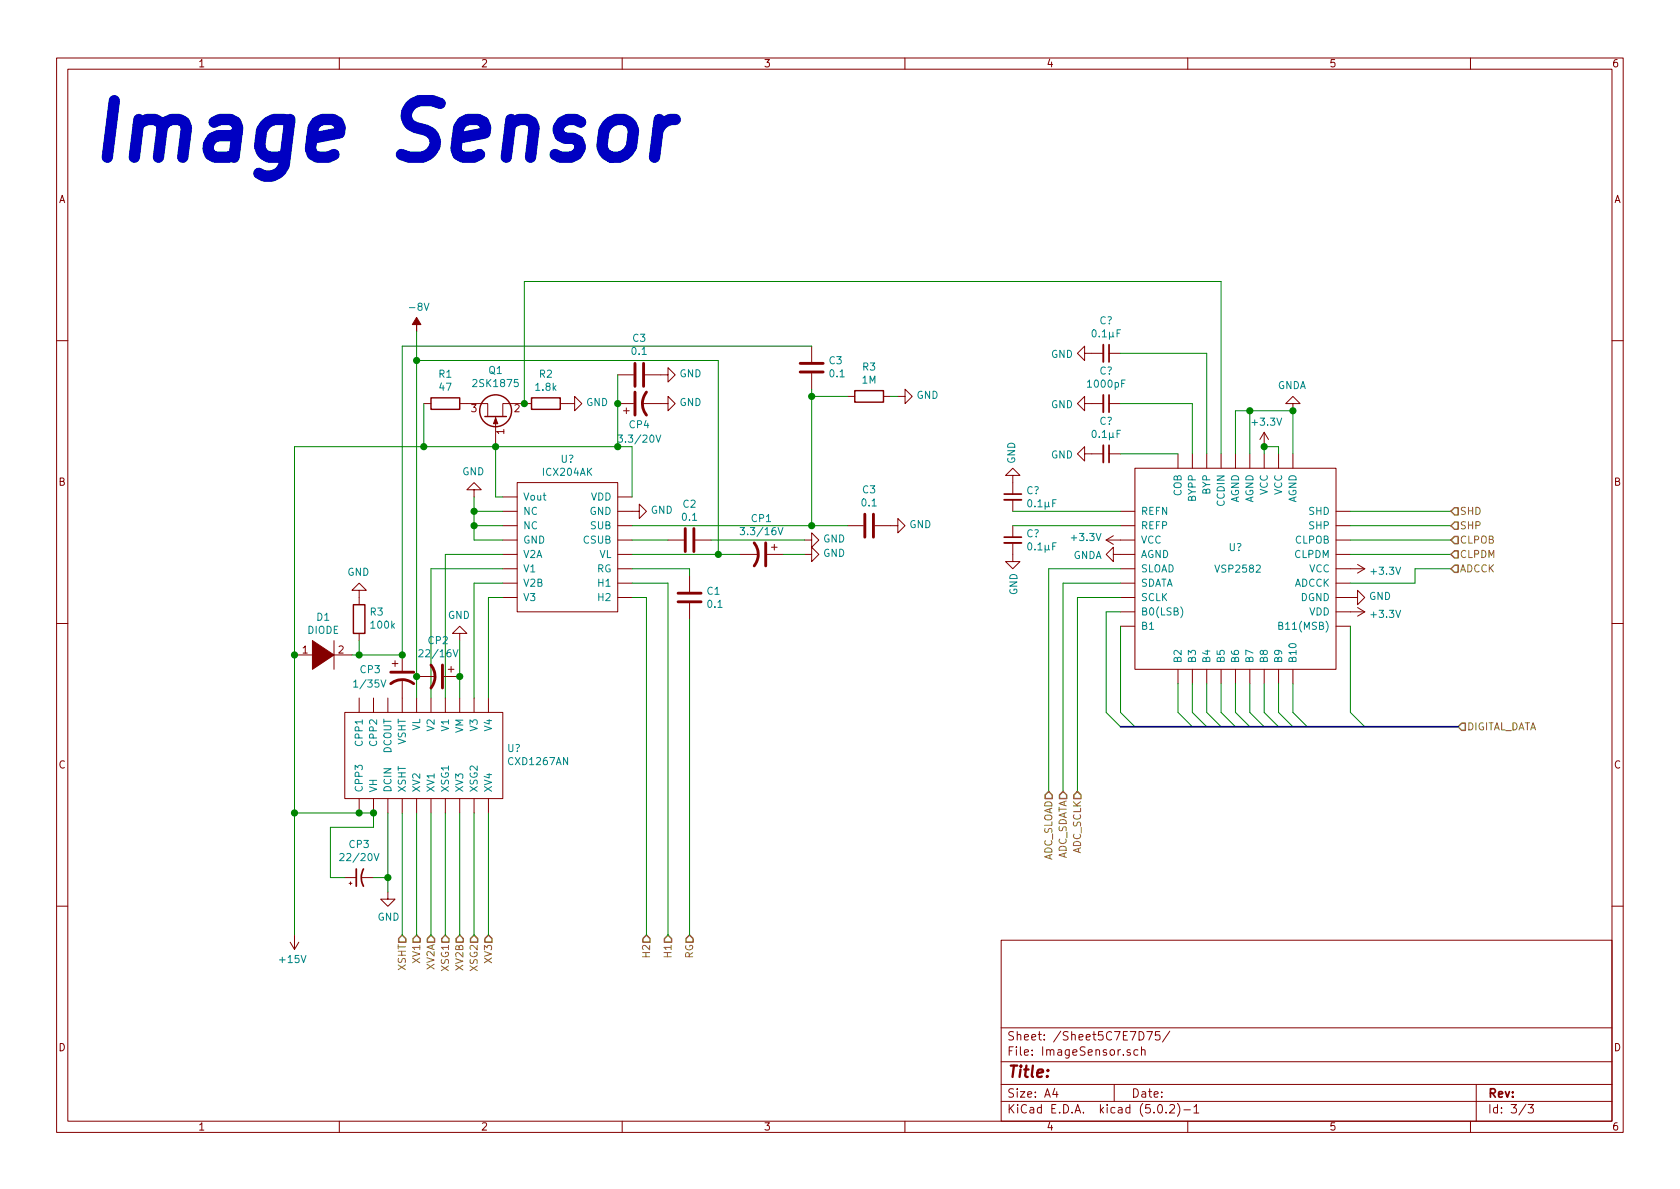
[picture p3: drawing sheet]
<svg xmlns="http://www.w3.org/2000/svg" width="297mm" height="210mm" viewBox="0 0 297 210" stroke-linecap="round" stroke-linejoin="round" font-family="sans-serif">
<g fill="none" stroke="#840000" stroke-width=".18">
<path d="M10 10.3h277v189.9h-277zM12 12.2h273v186.1h-273zM60 10.3v1.9M110 10.3v1.9M160 10.3v1.9M210 10.3v1.9M260 10.3v1.9M10 60.2h2M74.9 71.4h1.3M81.3 71.4h4.9v2.3M87.6 73.7v5.3M94 71.4h-5.1v2.3"/>
<path d="M99.1 71.4h2.5v-1.3l1.3 1.3-1.3 1.2v-1.2M109.2 71.4h2.8M109.2 66.3h2.8M110.2 72.6h1.1M110.7 72.1v1M113.5 71.4h4.6v-1.3l1.3 1.3-1.3 1.2v-1.2M114 66.3h4.1v-1.3l1.3 1.3-1.3 1.3v-1.3M143.5 61.2v2.8M143.5 66v2.8M149.9 70.1h1.2M156.2 70.1h1.3M158.7 70.1h1.3v-1.3l1.3 1.3-1.3 1.3v-1.3"/>
<path d="M191.8 71.4v-1.3l-1.3 1.3 1.3 1.2v-1.2h3.3M191.8 62.5v-1.3l-1.3 1.3 1.3 1.2v-1.2h3.3M196.1 71.4h2M196.1 62.5h2M223.5 76.4v2.6M223.5 76.4l-.7 1.3M223.5 76.4l.8 1.3M228.6 71.4h1.3l-1.3-1.3-1.3 1.3h1.3v1.2M285 60.2h2M83.8 86.6h1.3l-1.3-1.3-1.3 1.3h1.3v1.3M88.9 95.5h2.5M88.9 90.4h2.5"/>
<path d="M88.9 93h2.5M88.9 98h2.5M88.9 87.9h2.5M91.4 85.3h17.8v22.9h-17.8zM109.2 90.4h3.8v-1.3l1.3 1.3-1.3 1.3v-1.3M109.2 95.5h2.6M109.2 93h2.6M109.2 98h2.6M109.2 87.9h2.6M118.1 95.5h2.8M122.9 95.5h2.8M130.8 98h3.3"/>
<path d="M135.6 98h2.8M136.4 96.8h1M136.9 96.3v1M142.2 98h1.3v-1.2l1.3 1.2-1.3 1.3v-1.3M142.2 95.5h1.3v-1.3l1.3 1.3-1.3 1.3v-1.3M149.9 93h2.8M154.7 93h4v-1.3l1.3 1.3-1.3 1.2v-1.2M179.1 96v3.3h1.2l-1.2 1.3-1.3-1.3h1.3M179.1 84.1h1.2l-1.2-1.3-1.3 1.3h1.3v3.3M179.1 88.4v2M179.1 93v2M191.8 80.3v-1.3l-1.3 1.3 1.3 1.2v-1.2h3.3"/>
<path d="M195.6 95.5h5.1M195.6 95.5l1.2 .8M196.1 80.3h2M196.8 98v-1.2l-1.2 1.2 1.2 1.3v-1.3h3.9M196.8 94.7l-1.2 .8M198.1 90.4h2.6M198.1 93h2.6M200.7 82.8h35.5v35.6h-35.5zM208.3 80.3v2.5M210.8 80.3v2.5M213.4 80.3v2.5M215.9 80.3v2.5"/>
<path d="M218.4 80.3v2.5M221 80.3v2.5M223.5 80.3v2.5M226.1 80.3v2.5M228.6 80.3v2.5M236.2 95.5h2.6M236.2 90.4h2.6M236.2 93h2.6M236.2 98h2.6M240 99.8l1.3 .8M10 110.3h2M52.1 115.8h3.8"/>
<path d="M58.4 115.8h3.8M59.1 113.3v5.1M63.5 104.4h1.3l-1.3-1.3-1.3 1.3h1.3v2.5M63.5 112v1.3M69.3 117.3h1.1M69.8 116.8v1.1M71.1 115.8v2.8M73.7 119.6h3.3M78.5 119.6h2.8M79.2 118.4h1.1M79.8 117.9v1M81.3 112h1.2l-1.2-1.3-1.3 1.3h1.3v1.3"/>
<path d="M88.9 103.1h2.5M88.9 105.7h2.5M88.9 100.6h2.5M109.2 103.1h2.6M109.2 105.7h2.6M109.2 100.6h2.6M121.9 101.8v2.8M121.9 106.7v2.8M198.1 103.1h2.6M198.1 105.7h2.6M198.1 100.6h2.6M198.1 108.2h2.6"/>
<path d="M198.1 110.7h2.6M208.3 118.4v2.5M210.8 118.4v2.5M213.4 118.4v2.5M215.9 118.4v2.5M218.4 118.4v2.5M221 118.4v2.5M223.5 118.4v2.5M226.1 118.4v2.5M228.6 118.4v2.5M236.2 105.7h3.8v-1.3l1.3 1.3-1.3 1.2v-1.2M236.2 103.1h2.6"/>
<path d="M236.2 100.6h5.1M236.2 108.2h5.1M236.2 110.7h2.6M240 107.4l1.3 .8M241.3 108.2l-1.3 .8M241.3 100.6l-1.3 .7M285 110.3h2M61 126h27.9v15.2h-27.9zM63.5 123.4v2.6M66 123.4v2.6M68.6 123.4v2.6M71.1 120.1v5.9"/>
<path d="M73.7 123.4v2.6M76.2 123.4v2.6M78.7 123.4v2.6M81.3 123.4v2.6M83.8 123.4v2.6M86.4 123.4v2.6M61 155.2h2M61.7 156.2h.5M62 156v.5M63.5 141.2v2.6M64 155.2h2M66 141.2v2.6"/>
<path d="M68.6 157.7v1.3h1.2l-1.2 1.3-1.3-1.3h1.3M68.6 141.2v2.6M71.1 141.2v2.6M73.7 141.2v2.6M76.2 141.2v2.6M78.7 141.2v2.6M81.3 141.2v2.6M83.8 141.2v2.6M86.4 141.2v2.6M10 160.2h2M51.3 166.6l.8 1.3M52.1 165.3v2.6"/>
<path d="M52.8 166.6l-.7 1.3M177 166.3h108v32h-108zM285 160.2h2M60 198.3v1.9M110 198.3v1.9M160 198.3v1.9M177 194.8h108M177 191.8h108M177 187.8h108M177 181.8h108M186.5 192.5l-.4 1h1M186.8 193v1"/>
<path d="M197 191.8v3M199.8 185.7l-.3-.1-.2 .2v.2l.5 .2v.3h-.5M201.2 185.7l-.4-.1-.3 .3 .1 .6h.6M201.4 182.4a.76 .76 0 0 1 .9 .8 .76 .76 0 0 1-.9 .7zM201.8 185.7l.3-.1 .3 .1 .1 .9M201.8 185.1v1.5M202.8 182.4h1l-.7 1.5M204.8 195.5l.4-.2a.94 .94 0 0 1 0 1.5 .79 .79 0 0 1-.4-1.3zM205.1 182.4h-.8v.7l.2-.1 .5 .1 .1 .2v.5l-.3 .1-.5-.1M206.2 196.7v.1M206.8 195.5l.2-.2h.4l.2 .2 .1 .3-.1 .2-.8 .8h.9M206.8 182.3l-1.3 2"/>
<path d="M208.2 195.1a1.71 1.71 0 0 1 0 2.3M209.3 196.3h1.2M210 198.3v1.9M211.1 195.8l.4-.5v1.5M211.1 196.8h.9M260 198.3v1.9M261 191.8v6.5M269.8 195.2l-1.2 2M270.2 195.3h.9l-.5 .6 .4 .1v.7l-.2 .1-.6-.1"/>
</g>
<path d="M116.6 21.1l-.9 6.7M119.4 21.1a3 3 0 0 0-3.1 1.9" fill="none" stroke="#0000c2" stroke-width="2"/>
<g fill="none" stroke="#848400" stroke-width=".25">
<path d="M257.2 99.9h.6v1.3h-.6l-.7-.6zM257.2 97.4h.6v1.3h-.6l-.7-.7zM257.2 94.9h.6v1.2h-.6l-.7-.6zM257.2 92.3h.6v1.3h-.6l-.7-.6zM257.2 89.8h.6v1.3h-.6l-.7-.7zM185.4 139.9l.7 .7v.6h-1.3v-.6zM188 139.9l.6 .7v.6h-1.3v-.6zM190.5 139.9l.6 .7v.6h-1.2v-.6zM257.8 128.5l.6-.6h.7v1.3h-.7zM71.1 165.3l.7 .7v.6h-1.3v-.6zM73.7 165.3l.6 .7v.6h-1.3v-.6zM75.6 166l.6-.7 .6 .7v.6h-1.2z"/>
<path d="M78.7 165.3l.7 .7v.6h-1.3v-.6zM81.3 165.3l.6 .7v.6h-1.3v-.6zM83.8 165.3l.7 .7v.6h-1.3v-.6zM85.7 166l.7-.7 .6 .7v.6h-1.3zM114.3 165.3l.6 .7v.6h-1.2v-.6zM118.1 165.3l.6 .7v.6h-1.2v-.6zM121.9 165.3l.7 .7v.6h-1.3v-.6z"/>
</g>
<g fill="none" stroke="#008400" stroke-width=".18">
<path d="M73.7 58.7v64.7M73.7 63.7h53.3v34.3M74.9 71.4v7.6M87.6 79v8.9h1.3M92.7 71.4v-21.6h123.2v30.5M109.2 66.3v12.7M143.5 61.2h-72.4v54.6h-8.9M143.5 70.1h6.4M143.5 68.8v24.2M157.5 70.1h1.2M198.1 71.4h12.7v8.9M198.1 62.5h15.3v17.8"/>
<path d="M221 72.6v7.7M83.8 87.9v7.6h5.1M83.8 93h5.1M83.8 90.4h5.1M88.9 98h-10.2v25.4M111.8 98h19M111.8 95.5h6.3M111.8 93h38.1M111.8 87.9v-8.9h-59.7v86.3M125.7 95.5h16.5M138.4 98h3.8M179.1 93h19"/>
<path d="M179.1 90.4h19M198.1 80.3h10.2M218.4 80.3v-7.7h10.2v7.7M223.5 80.3v-1.3h2.6v1.3M238.8 98h17.7M238.8 95.5h17.7M238.8 93h17.7M238.8 90.4h17.7M63.5 113.3v2.5M81.3 113.3v10.1M88.9 105.7h-2.5v17.7M88.9 103.1h-5.1v20.3"/>
<path d="M88.9 100.6h-12.7v22.8M111.8 105.7h2.5v59.6M111.8 103.1h6.3v62.2M111.8 100.6h10.1v1.2M121.9 109.5v55.8M198.1 105.7h-7.6v34.2M198.1 103.1h-10.1v36.8M198.1 100.6h-12.7v39.3M198.1 110.7v15.3l2.6 2.5M198.1 108.2h-2.5v17.8l2.5 2.5M238.8 110.7v15.3l2.5 2.5M256.5 100.6h-6.3v2.5h-11.4"/>
<path d="M208.3 120.9v5.1l2.5 2.5M210.8 120.9v5.1l2.6 2.5M213.4 120.9v5.1l2.5 2.5M215.9 120.9v5.1l2.5 2.5M218.4 120.9v5.1l2.6 2.5M221 120.9v5.1l2.5 2.5M223.5 120.9v5.1l2.6 2.5M226.1 120.9v5.1l2.5 2.5M228.6 120.9v5.1l2.5 2.5M52.1 143.8h13.9v2.5h-7.6v8.9h2.6M66 155.2h2.6M68.6 143.8v13.9"/>
<path d="M71.1 143.8v21.5M73.7 143.8v21.5M76.2 143.8v21.5M78.7 143.8v21.5M81.3 143.8v21.5M83.8 143.8v21.5M86.4 143.8v21.5"/>
</g>
<g fill="none" stroke="#840000" stroke-width=".51">
<path d="M112.3 64.3v4M112.3 69.3v4.1M113.8 64.3v4M114.3 69.3a3.3 3.3 0 0 0 0 4.1M141.5 64.3h4M141.5 65.8h4M121.2 93.5v4M122.7 93.5v4M133.3 96a3.3 3.3 0 0 1 0 4.1M135.4 96v4.1M152.9 90.9v4.1M154.4 90.9v4.1"/>
<path d="M69.1 118.9h4.1M76.2 117.6a3.3 3.3 0 0 1 0 4.1M78.2 117.6v4.1M119.9 106.4h4.1M119.9 104.9h4.1M69.1 120.9a3.3 3.3 0 0 1 4.1 0"/>
</g>
<g fill="none" stroke="#008484" stroke-width=".18">
<path d="M193.2 58.4l.2-.1a.69 .69 0 0 1 .4 .6 .69 .69 0 0 1-.4 .7l-.3-.2v-.3zM198.1 58.3h-.6v1.3M109.3 76.9h.8l-.5 .5 .4 .1 .1 .5-.3 .2-.5-.1M116 76.9l.4 1.3 .4-1.3M193.2 76.2l.2-.1a.69 .69 0 0 1 .4 .6 .69 .69 0 0 1-.4 .7l-.3-.3v-.2zM198.1 76.1h-.6v1.3M130.9 93.3h.7l-.4 .5 .4 .1v.4l-.2 .3-.5-.2M137.6 93.3l.4 1.3 .4-1.3M181.8 88.5l.2-.1a.69 .69 0 0 1 .4 .6 .69 .69 0 0 1-.4 .6l-.2-.2-.1-.3zM181.9 96.1l.1-.1a.69 .69 0 0 1 .4 .6 .69 .69 0 0 1-.4 .7 .83 .83 0 0 1-.1-1.2zM186.7 96h-.6v1.3M186.7 88.4h-.6v1.2"/>
<path d="M74.1 115l.4-.1 .3 .3-.8 .9h.8M80.1 114.9l.4 1.2 .5-1.2M208.8 107.3a1.47 1.47 0 0 1 0 1.9M226.1 110.6h.5l.2-.2-.1-.2-.6-.2v1.3h.5l.2-.1v-.3l-.3-.3M62.5 120.6l.4-.4v1.3M62.5 121.5h.8M67.4 120.2l.4 1.3 .4-1.3M60.1 151l.5-.1 .2 .4-.8 .9h.8M66.1 150.9l.5 1.3 .4-1.3"/>
</g>
<g fill="#840000" stroke="#840000" stroke-width=".18">
<path d="M73.7 56.1l.7 1.3h-.7v1.3v-1.3h-.8z"/>
<path d="M87.6 73.9l.4 1h-.8z"/>
<path d="M55.2 113.3l3.9 2.5-3.9 2.6z"/>
</g>
<g fill="none" stroke="#840000" stroke-width=".25">
<path d="M76.2 70.4h5.1v2h-5.1zM85.7 73.7h3.8M94 70.4h5.1v2h-5.1zM151.1 69.1h5.1v2h-5.1zM62.5 106.9h2v5.1h-2z"/>
<circle cx="87.6" cy="72.6" r="2.82"/>
</g>
<g fill="#008400" stroke="#008400" stroke-width=".25">
<circle cx="81.3" cy="119.6" r=".51"/>
<circle cx="73.7" cy="119.6" r=".51"/>
<circle cx="73.7" cy="63.7" r=".51"/>
<circle cx="92.7" cy="71.4" r=".51"/>
<circle cx="63.5" cy="115.8" r=".51"/>
<circle cx="74.9" cy="79" r=".51"/>
<circle cx="71.1" cy="115.8" r=".51"/>
<circle cx="109.2" cy="79" r=".51"/>
<circle cx="109.2" cy="71.4" r=".51"/>
<circle cx="127" cy="98" r=".51"/>
<circle cx="143.5" cy="70.1" r=".51"/>
<circle cx="143.5" cy="93" r=".51"/>
<circle cx="52.1" cy="115.8" r=".51"/>
<circle cx="68.6" cy="155.2" r=".51"/>
<circle cx="52.1" cy="143.8" r=".51"/>
<circle cx="63.5" cy="143.8" r=".51"/>
<circle cx="66" cy="143.8" r=".51"/>
<circle cx="83.8" cy="93" r=".51"/>
<circle cx="83.8" cy="90.4" r=".51"/>
<circle cx="87.6" cy="79" r=".51"/>
<circle cx="223.5" cy="79" r=".51"/>
<circle cx="228.6" cy="72.6" r=".51"/>
<circle cx="221" cy="72.6" r=".51"/>
</g>
<path d="M196.1 61v3M196.1 69.8v3.1M196.1 78.7v3.1M177.5 95h3.1M177.5 87.4h3.1M63 153.7v3M64.3 153.7a3.2 3.2 0 0 0 0 3" fill="none" stroke="#840000" stroke-width=".3"/>
<path d="M195.1 61v3M195.1 69.8v3.1M195.1 78.7v3.1M177.5 96h3.1M177.5 88.4h3.1" fill="none" stroke="#840000" stroke-width=".33"/>
<path d="M198.1 128.5h59.7" fill="none" stroke="#000084" stroke-width=".3"/>
<text font-size="13.9" fill="#0000c2" x="15.2" y="28.3">Image Sensor</text>
<text font-size="2.8" fill="#840000" x="178" y="190.5">Title:</text>
<g font-size="2.1" fill="#840000">
<text x="178" y="184">Sheet: /Sheet5C7E7D75/</text>
<text x="178" y="186.7">File: ImageSensor.sch</text>
<text x="178" y="196.9">KiCad E.D.A. kicad (5.0.2)-1</text>
<text x="178" y="194.1">Size: A4</text>
<text x="200" y="194.1">Date:</text>
<text x="263" y="194.1">Rev:</text>
<text x="263" y="196.9">Id: 3/3</text>
</g>
<g font-size="1.8" fill="#840000">
<text x="35" y="11.9">1</text>
<text x="85" y="11.9">2</text>
<text x="135" y="11.9">3</text>
<text x="185" y="11.9">4</text>
<text x="235" y="11.9">5</text>
<text x="285" y="11.9">6</text>
<text x="10.4" y="35.9">A</text>
<text x="285.4" y="35.9">A</text>
<text x="83.3" y="72.9">3</text>
<text x="89.2" y="76.8" transform="rotate(-90 89.2 76.8)">1</text>
<text x="91" y="72.9">2</text>
<text x="10.4" y="85.9">B</text>
<text x="285.4" y="85.9">B</text>
<text x="53.5" y="115.6">1</text>
<text x="59.8" y="115.6">2</text>
<text x="10.4" y="135.9">C</text>
<text x="285.4" y="135.9">C</text>
<text x="10.4" y="185.9">D</text>
<text x="285.4" y="185.9">D</text>
<text x="35" y="199.9">1</text>
<text x="85" y="199.9">2</text>
<text x="135" y="199.9">3</text>
<text x="185" y="199.9">4</text>
<text x="235" y="199.9">5</text>
<text x="285" y="199.9">6</text>
</g>
<g font-size="1.8" fill="#008484">
<text x="72.7" y="55">-8V</text>
<text x="193.8" y="59.7">0.1F</text>
<text x="194.4" y="57.3">C?</text>
<text x="111.8" y="62.8">0.1</text>
<text x="111.9" y="60.4">C3</text>
<text x="146.6" y="64.4">C3</text>
<text x="152.6" y="65.5">R3</text>
<text x="185.8" y="63.3">GND</text>
<text x="77.6" y="66.8">R1</text>
<text x="77.8" y="69.1">47</text>
<text x="83.9" y="68.4">2SK1875</text>
<text x="86.5" y="66.1">Q1</text>
<text x="94.8" y="69.1">1.8k</text>
<text x="95.4" y="66.8">R2</text>
<text x="103.6" y="71.8">GND</text>
<text x="120.1" y="71.8">GND</text>
<text x="120.1" y="66.7">GND</text>
<text x="146.8" y="66.7">0.1</text>
<text x="152.5" y="67.8">1M</text>
<text x="162.1" y="70.5">GND</text>
<text x="192.5" y="68.5">1000pF</text>
<text x="194.4" y="66.2">C?</text>
<text x="225.9" y="68.8">GNDA</text>
<text x="111.3" y="75.7">CP4</text>
<text x="185.8" y="72.2">GND</text>
<text x="193.8" y="77.4">0.1F</text>
<text x="194.4" y="75.1">C?</text>
<text x="221.6" y="75.3">+3.3V</text>
<text x="99.2" y="81.8">U?</text>
<text x="110" y="78.3">3.3/20V</text>
<text x="179.5" y="82" transform="rotate(-90 179.5 82)">GND</text>
<text x="185.8" y="81.1">GND</text>
<text x="81.7" y="84">GND</text>
<text x="92.5" y="88.5">Vout</text>
<text x="96.1" y="84.1">ICX204AK</text>
<text x="104.5" y="88.5">VDD</text>
<text x="120.8" y="89.8">C2</text>
<text x="152.5" y="89.6">0.1</text>
<text x="152.6" y="87.2">C3</text>
<text x="181.5" y="87.4">C?</text>
<text x="182.4" y="89.7">0.1F</text>
<text x="208.9" y="87.8" transform="rotate(-90 208.9 87.8)">COB</text>
<text x="211.5" y="88.6" transform="rotate(-90 211.5 88.6)">BYPP</text>
<text x="214" y="87.4" transform="rotate(-90 214 87.4)">BYP</text>
<text x="216.5" y="89.4" transform="rotate(-90 216.5 89.4)">CCDIN</text>
<text x="219.1" y="89" transform="rotate(-90 219.1 89)">AGND</text>
<text x="221.6" y="89" transform="rotate(-90 221.6 89)">AGND</text>
<text x="224.2" y="87.5" transform="rotate(-90 224.2 87.5)">VCC</text>
<text x="226.7" y="87.5" transform="rotate(-90 226.7 87.5)">VCC</text>
<text x="229.2" y="89" transform="rotate(-90 229.2 89)">AGND</text>
<text x="92.5" y="93.6">NC</text>
<text x="92.5" y="91.1">NC</text>
<text x="104.3" y="91.1">GND</text>
<text x="104.5" y="93.6">SUB</text>
<text x="115.1" y="90.9">GND</text>
<text x="120.7" y="92.1">0.1</text>
<text x="131.6" y="94.6">3.3/16V</text>
<text x="132.9" y="92.3">CP1</text>
<text x="145.5" y="95.9">GND</text>
<text x="160.8" y="93.4">GND</text>
<text x="181.5" y="95">C?</text>
<text x="189.6" y="95.7">+3.3V</text>
<text x="201.7" y="91.1">REFN</text>
<text x="201.7" y="93.6">REFP</text>
<text x="231.5" y="91.1">SHD</text>
<text x="231.6" y="93.6">SHP</text>
<text x="61.4" y="101.8">GND</text>
<text x="92.5" y="96.1">GND</text>
<text x="92.5" y="101.2">V1</text>
<text x="92.5" y="98.7">V2A</text>
<text x="103.2" y="96.1">CSUB</text>
<text x="105.6" y="101.2">RG</text>
<text x="105.9" y="98.7">VL</text>
<text x="145.5" y="98.5">GND</text>
<text x="182.4" y="97.3">0.1F</text>
<text x="189.7" y="98.9">GNDA</text>
<text x="201.7" y="98.7">AGND</text>
<text x="201.7" y="101.2">SLOAD</text>
<text x="201.7" y="96.1">VCC</text>
<text x="215.2" y="101.3">VSP2582</text>
<text x="217.3" y="97.5">U?</text>
<text x="228.9" y="98.7">CLPDM</text>
<text x="229" y="96.1">CLPOB</text>
<text x="231.5" y="101.2">VCC</text>
<text x="242.6" y="101.6">+3.3V</text>
<text x="92.5" y="103.8">V2B</text>
<text x="92.5" y="106.3">V3</text>
<text x="105.9" y="103.8">H1</text>
<text x="105.9" y="106.3">H2</text>
<text x="125" y="105.2">C1</text>
<text x="125.2" y="107.5">0.1</text>
<text x="179.9" y="105.3" transform="rotate(-90 179.9 105.3)">GND</text>
<text x="201.7" y="106.3">SCLK</text>
<text x="201.7" y="103.8">SDATA</text>
<text x="228.8" y="103.8">ADCCK</text>
<text x="230" y="106.3">DGND</text>
<text x="242.1" y="106.1">GND</text>
<text x="54.4" y="112.1">DIODE</text>
<text x="56" y="109.8">D1</text>
<text x="65.5" y="108.9">R3</text>
<text x="65.7" y="111.2">100k</text>
<text x="75.8" y="113.9">CP2</text>
<text x="79.2" y="109.4">GND</text>
<text x="201.7" y="108.8">B0(LSB)</text>
<text x="201.7" y="111.4">B1</text>
<text x="226.8" y="111.4">B11(MSB)</text>
<text x="231.5" y="108.8">VDD</text>
<text x="242.6" y="109.3">+3.3V</text>
<text x="63.8" y="119">CP3</text>
<text x="74.7" y="116.2">22/16V</text>
<text x="208.9" y="117.3" transform="rotate(-90 208.9 117.3)">B2</text>
<text x="211.5" y="117.3" transform="rotate(-90 211.5 117.3)">B3</text>
<text x="214" y="117.3" transform="rotate(-90 214 117.3)">B4</text>
<text x="216.5" y="117.3" transform="rotate(-90 216.5 117.3)">B5</text>
<text x="219.1" y="117.3" transform="rotate(-90 219.1 117.3)">B6</text>
<text x="221.6" y="117.3" transform="rotate(-90 221.6 117.3)">B7</text>
<text x="224.2" y="117.3" transform="rotate(-90 224.2 117.3)">B8</text>
<text x="226.7" y="117.3" transform="rotate(-90 226.7 117.3)">B9</text>
<text x="229.2" y="117.3" transform="rotate(-90 229.2 117.3)">B10</text>
<text x="63" y="121.6">1/35V</text>
<text x="64.1" y="131.6" transform="rotate(-90 64.1 131.6)">CPP1</text>
<text x="66.7" y="131.6" transform="rotate(-90 66.7 131.6)">CPP2</text>
<text x="71.8" y="131.7" transform="rotate(-90 71.8 131.7)">VSHT</text>
<text x="74.3" y="129.3" transform="rotate(-90 74.3 129.3)">VL</text>
<text x="76.8" y="129.2" transform="rotate(-90 76.8 129.2)">V2</text>
<text x="79.4" y="129.2" transform="rotate(-90 79.4 129.2)">V1</text>
<text x="81.9" y="129.6" transform="rotate(-90 81.9 129.6)">VM</text>
<text x="84.5" y="129.2" transform="rotate(-90 84.5 129.2)">V3</text>
<text x="87" y="129.2" transform="rotate(-90 87 129.2)">V4</text>
<text x="69.2" y="133.3" transform="rotate(-90 69.2 133.3)">DCOUT</text>
<text x="89.7" y="133">U?</text>
<text x="90.1" y="135.3">CXD1267AN</text>
<text x="64.1" y="140.2" transform="rotate(-90 64.1 140.2)">CPP3</text>
<text x="66.7" y="140.2" transform="rotate(-90 66.7 140.2)">VH</text>
<text x="69.2" y="140.2" transform="rotate(-90 69.2 140.2)">DCIN</text>
<text x="71.8" y="140.2" transform="rotate(-90 71.8 140.2)">XSHT</text>
<text x="74.3" y="140.2" transform="rotate(-90 74.3 140.2)">XV2</text>
<text x="76.8" y="140.2" transform="rotate(-90 76.8 140.2)">XV1</text>
<text x="79.4" y="140.2" transform="rotate(-90 79.4 140.2)">XSG1</text>
<text x="81.9" y="140.2" transform="rotate(-90 81.9 140.2)">XV3</text>
<text x="84.5" y="140.2" transform="rotate(-90 84.5 140.2)">XSG2</text>
<text x="87" y="140.2" transform="rotate(-90 87 140.2)">XV4</text>
<text x="61.8" y="150">CP3</text>
<text x="60.7" y="152.3">22/20V</text>
<text x="66.8" y="162.8">GND</text>
<text x="49.6" y="170.3">+15V</text>
</g>
<g font-size="1.8" fill="#848400">
<text x="258.1" y="93.6">SHP</text>
<text x="258.1" y="91.1">SHD</text>
<text x="258.1" y="101.2">ADCCK</text>
<text x="258.1" y="98.7">CLPDM</text>
<text x="258.1" y="96.1">CLPOB</text>
<text x="259.3" y="129.2">DIGITAL_DATA</text>
<text x="186.1" y="152.5" transform="rotate(-90 186.1 152.5)">ADC_SLOAD</text>
<text x="188.6" y="152.4" transform="rotate(-90 188.6 152.4)">ADC_SDATA</text>
<text x="191.1" y="151.1" transform="rotate(-90 191.1 151.1)">ADC_SCLK</text>
<text x="71.8" y="171.6" transform="rotate(-90 71.8 171.6)">XSHT</text>
<text x="74.3" y="170.2" transform="rotate(-90 74.3 170.2)">XV1</text>
<text x="76.8" y="171.5" transform="rotate(-90 76.8 171.5)">XV2A</text>
<text x="79.4" y="171.6" transform="rotate(-90 79.4 171.6)">XSG1</text>
<text x="81.9" y="171.5" transform="rotate(-90 81.9 171.5)">XV2B</text>
<text x="84.5" y="171.6" transform="rotate(-90 84.5 171.6)">XSG2</text>
<text x="87" y="170.2" transform="rotate(-90 87 170.2)">XV3</text>
<text x="114.9" y="169.1" transform="rotate(-90 114.9 169.1)">H2</text>
<text x="118.7" y="169.1" transform="rotate(-90 118.7 169.1)">H1</text>
<text x="122.6" y="169.5" transform="rotate(-90 122.6 169.5)">RG</text>
</g>
</svg>
